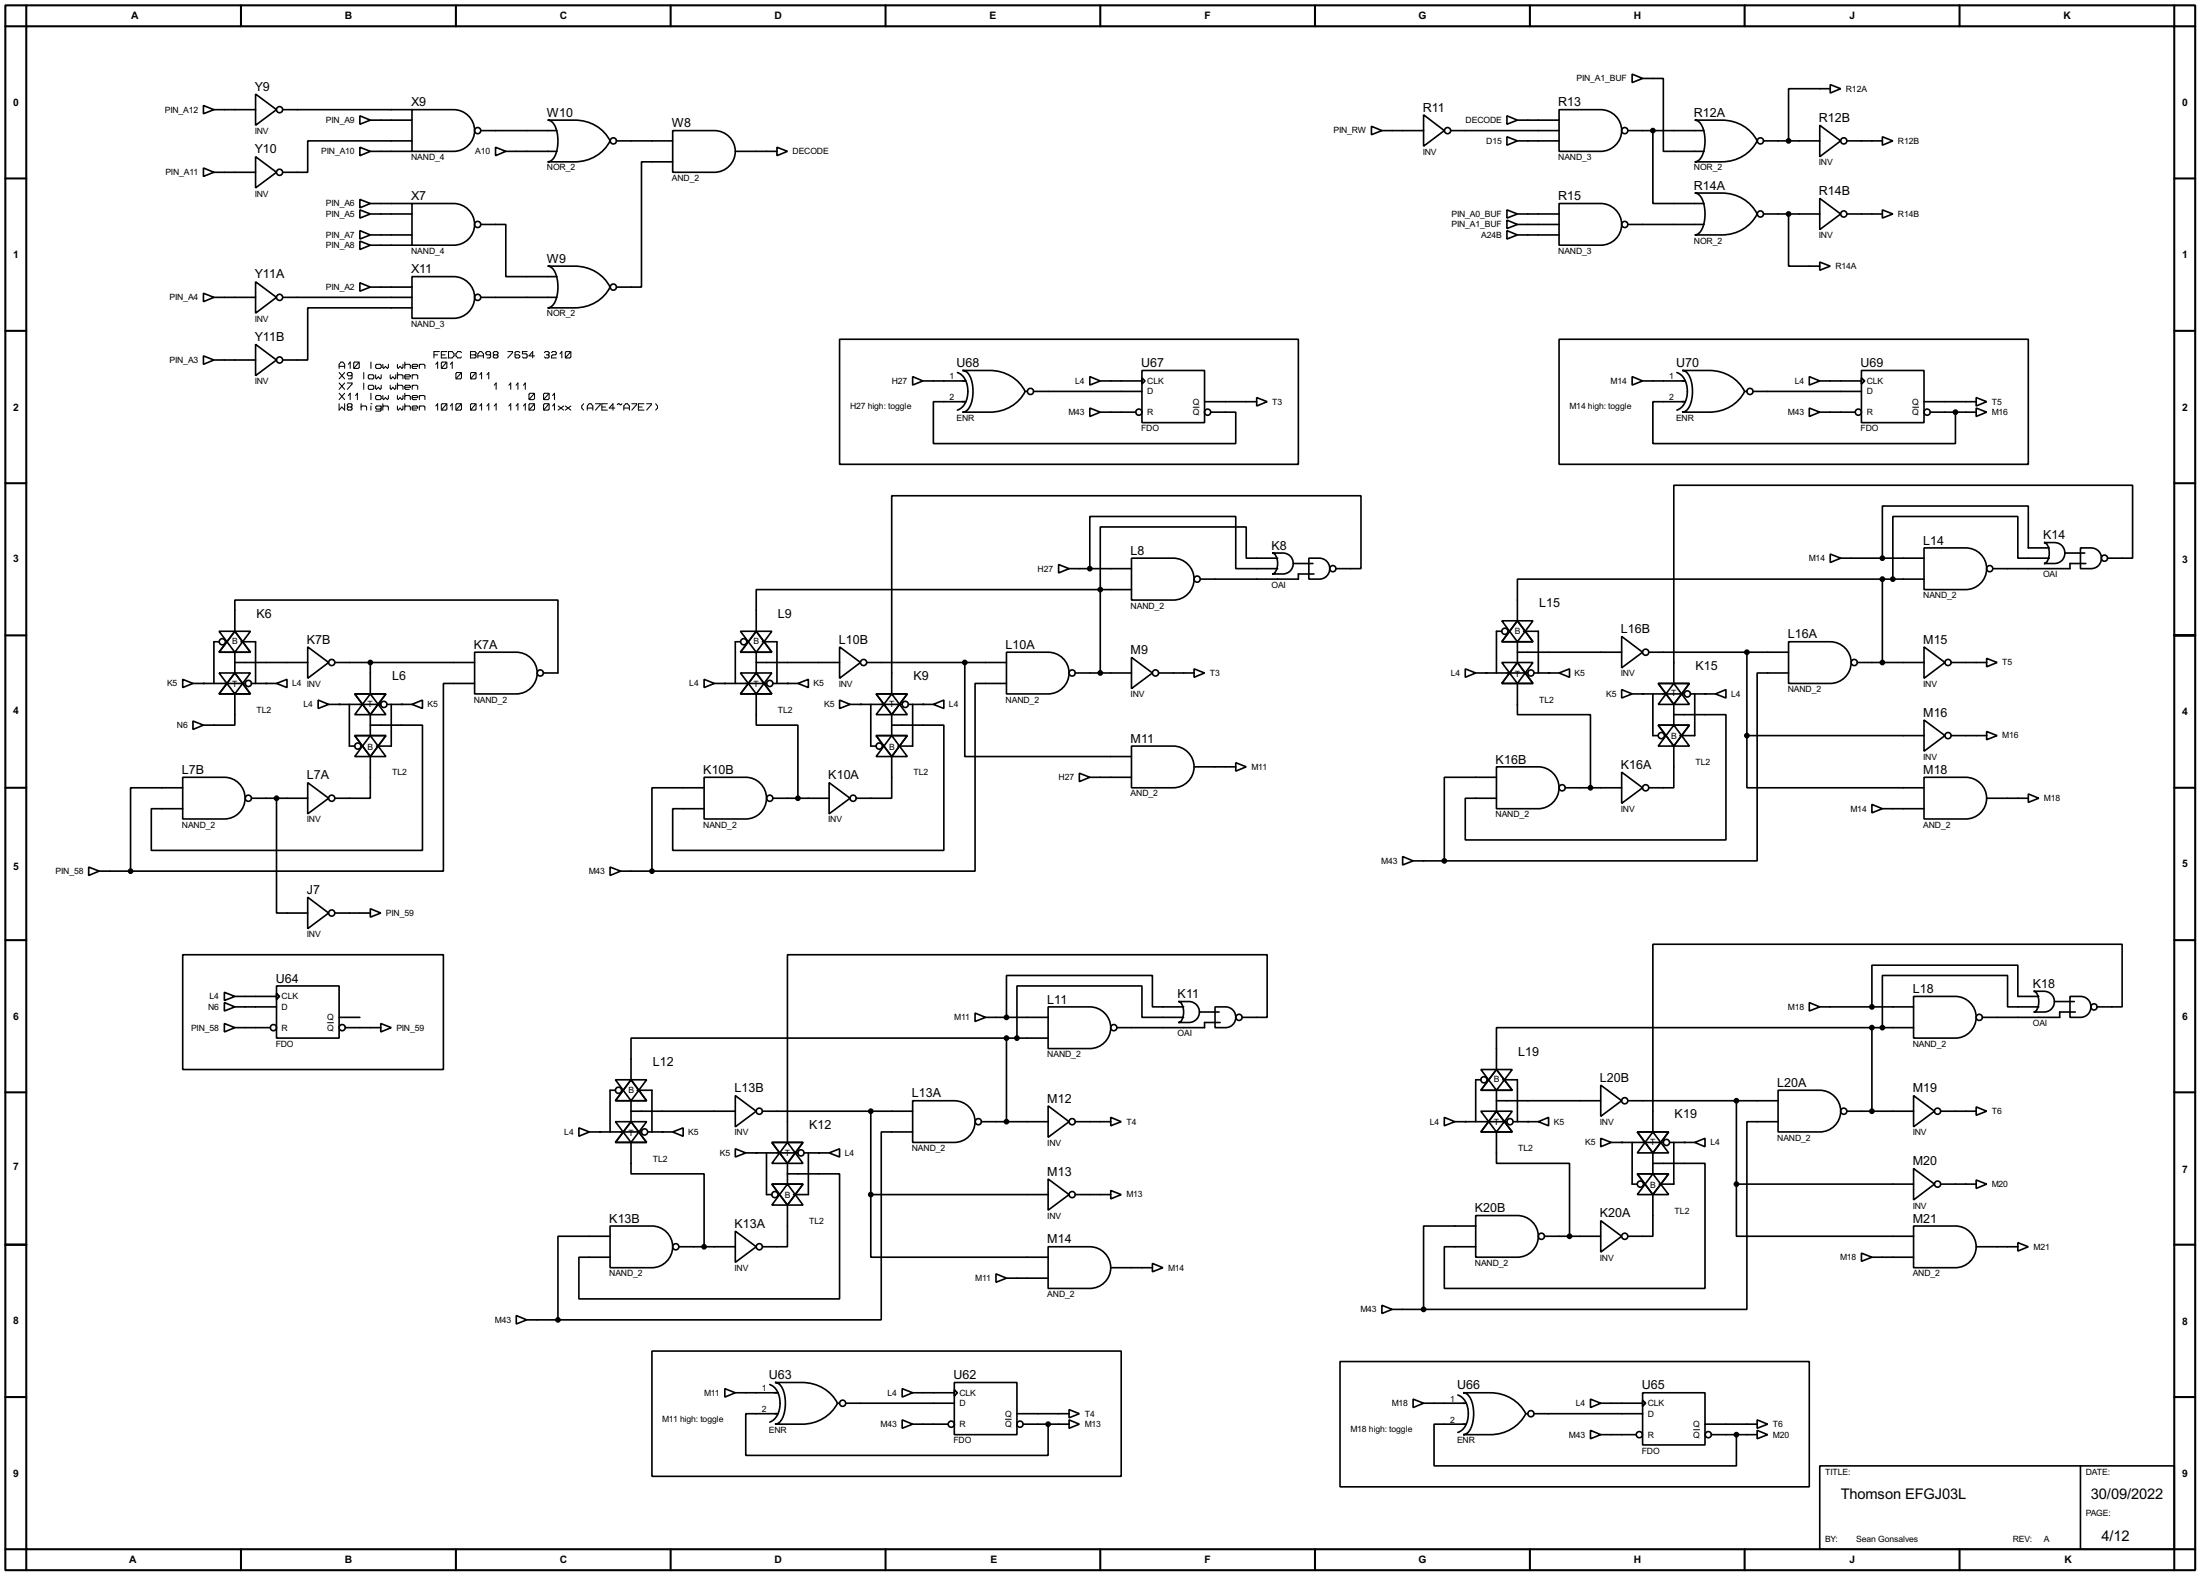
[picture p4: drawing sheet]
<svg xmlns="http://www.w3.org/2000/svg" width="536mm" height="383mm" viewBox="0 0 536 383" stroke-linecap="round" stroke-linejoin="round" font-family="sans-serif">
<g fill="none" stroke="#000" stroke-width=".5">
<path d="M1.3 1.3h533.4v381h-533.4zM6.4 6.4h523.2v370.8h-523.2zM6.4 1.3v5.1h-5.1M58.7 1.3v5.1M111.1 1.3v5.1M163.4 1.3v5.1M215.7 1.3v5.1M268 1.3v5.1M320.3 1.3v5.1M372.7 1.3v5.1M425 1.3v5.1M477.3 1.3v5.1"/>
<path d="M529.6 1.3v5.1h5.1M1.3 43.5h5.1M529.6 43.5h5.1M1.3 80.6h5.1M529.6 80.6h5.1M1.3 117.7h5.1M529.6 117.7h5.1M1.3 154.7h5.1M529.6 154.7h5.1M1.3 191.8h5.1M529.6 191.8h5.1M1.3 228.9h5.1"/>
<path d="M529.6 228.9h5.1M1.3 266h5.1M529.6 266h5.1M1.3 303.1h5.1M529.6 303.1h5.1M1.3 340.2h5.1M529.6 340.2h5.1M1.3 377.2h5.1v5.1M58.7 377.2v5.1M111.1 377.2v5.1M163.4 377.2v5.1M215.7 377.2v5.1"/>
<path d="M268 377.2v5.1M320.3 377.2v5.1M372.7 377.2v5.1M425 377.2v5.1M477.3 377.2v5.1M534.7 377.2h-5.1v5.1"/>
</g>
<g fill="none" stroke="#000" stroke-width=".4">
<path d="M397.6 18.1l2.5 1-2.5 1zM400.1 19.1h5.1v17.8h9.9M49.6 25.7l2.5 1-2.5 1zM52.1 26.7h10.2M62.3 22.9l5.1 3.8-5.1 3.8zM62.3 38.2l5.1 3.8-5.1 3.8zM68.9 26.7h31.5M87.7 28.2l2.5 1.1-2.5 1zM87.7 35.9l2.5 1-2.5 1zM90.2 29.3h10.2M90.2 36.9h10.2M100.4 26.7h10.1a5.1 5.1 0 0 1 5.1 5.1 5.1 5.1 0 0 1-5.1 5.1h-10.1z"/>
<path d="M100.4 34.3h-25.4v7.7h-6.1M117.1 31.8h18.6M120.7 35.9l2.5 1-2.5 1zM123.2 36.9h12.5M133.4 29.3h6.6a9.4 9.4 0 0 1 8.6 5 9.5 9.5 0 0 1-8.6 5.1h-6.6a3.2 3.2 0 0 0 2.3-3.1 7.8 7.8 0 0 0-1.3-6.6zM150.2 34.3h13.7M163.9 31.8h10.1a5.1 5.1 0 0 1 5.1 5.1 5.1 5.1 0 0 1-5.1 5.1h-10.1zM163.9 39.4h-7.6v30.5h-6.1M179.1 36.9h10.2M189.3 35.9l2.5 1-2.5 1zM334.1 30.8l2.5 1-2.5 1zM336.6 31.8h10.2"/>
<path d="M346.8 28l5 3.8-5 3.8zM353.4 31.8h26.4M367.1 28.2l2.5 1.1-2.5 1zM367.1 33.3l2.5 1-2.5 1.1zM369.6 29.3h10.2M369.6 34.3h10.2M379.8 26.7h10.1a5.1 5.1 0 0 1 5.1 5.1 5.1 5.1 0 0 1-5.1 5.1h-10.1zM396.5 31.8h18.6M402.6 31.8v17.8h12.5M412.8 29.3h6.6a9.4 9.4 0 0 1 8.6 5 9.5 9.5 0 0 1-8.6 5.1h-6.6a3.2 3.2 0 0 0 2.3-3.1 7.8 7.8 0 0 0-1.3-6.6zM429.6 34.3h13.7M443.3 30.5l5.1 3.8-5.1 3.9z"/>
<path d="M445.8 20.6l2.6 1-2.6 1.1zM445.8 21.6h-10.1v12.7M449.9 34.3h8.6M458.5 33.3l2.6 1-2.6 1.1zM49.6 40.9l2.5 1.1-2.5 1zM52.1 42h10.2M87.7 48.6l2.5 1-2.5 1zM87.7 56.2l2.5 1-2.5 1zM87.7 58.7l2.5 1-2.5 1.1zM87.7 51.1l2.5 1-2.5 1zM90.2 49.6h10.2M90.2 57.2h10.2"/>
<path d="M90.2 59.7h10.2M90.2 52.1h10.2M100.4 49.6h10.1a5.1 5.1 0 0 1 5.1 5 5.1 5.1 0 0 1-5.1 5.1h-10.1zM117.1 54.7h6.1v12.7h12.5M367.1 51.1l2.5 1-2.5 1zM367.1 53.6l2.5 1.1-2.5 1zM367.1 56.2l2.5 1-2.5 1zM369.6 57.2h10.2M369.6 52.1h10.2M369.6 54.7h10.2M379.8 49.6h10.1a5.1 5.1 0 0 1 5.1 5 5.1 5.1 0 0 1-5.1 5.1h-10.1zM396.5 54.7h18.6"/>
<path d="M412.8 47h6.6a9.5 9.5 0 0 1 8.6 5.1 9.5 9.5 0 0 1-8.6 5.1h-6.6a3.2 3.2 0 0 0 2.3-3.1 7.9 7.9 0 0 0-1.3-6.7zM429.6 52.1h13.7M435.7 52.1v12.7h7.6M443.3 48.3l5.1 3.8-5.1 3.8zM449.9 52.1h8.6M458.5 51.1l2.6 1-2.6 1zM49.6 71.4l2.5 1-2.5 1.1zM52.1 72.4h10.2M62.3 68.6l5.1 3.8-5.1 3.9zM68.9 72.4h31.5M87.7 68.9l2.5 1-2.5 1zM90.2 69.9h10.2"/>
<path d="M100.4 67.4h10.1a5.1 5.1 0 0 1 5.1 5 5.1 5.1 0 0 1-5.1 5.1h-10.1zM100.4 75h-25.4v12.7h-6.1M117.1 72.4h18.6M133.4 64.8h6.6a9.5 9.5 0 0 1 8.6 5.1 9.4 9.4 0 0 1-8.6 5.1h-6.6a3.2 3.2 0 0 0 2.3-3.2 7.9 7.9 0 0 0-1.3-6.6zM443.3 63.8l2.5 1-2.5 1zM49.6 86.7l2.5 1-2.5 1zM52.1 87.7h10.2M62.3 83.9l5.1 3.8-5.1 3.8zM204.5 82.6h111.8v30.5h-111.8zM222.3 91.7l2.5 1.1-2.5 1zM224.8 92.8h10.5M233.2 90.7a5.1 5.1 0 0 1 2.4 6.2 3.9 3.9 0 0 1-2.4 3"/>
<path d="M234.5 90.2h6.6a9.5 9.5 0 0 1 8.6 5.1 9.4 9.4 0 0 1-8.6 5.1h-6.6a3.2 3.2 0 0 0 2.3-3.2 7.8 7.8 0 0 0-1.3-6.6zM235.3 97.8h-7.9v10.2h73.6v-7.6h-6.1M249.7 95.3h.5M251.8 95.3h26.4M265.5 91.7l2.5 1.1-2.5 1zM265.5 99.4l2.5 1-2.5 1zM268 92.8h10.2M278.2 90.2h15.2v12.7h-15.2zM278.2 92l.7 .8-.7 .7zM293.4 97.8h12.7M306.1 96.8l2.6 1-2.6 1.1zM379.8 82.6h114.3v30.5h-114.3z"/>
<path d="M397.6 91.7l2.5 1.1-2.5 1zM400.1 92.8h10.4M408.5 90.7a5.1 5.1 0 0 1 2.3 6.2 3.9 3.9 0 0 1-2.3 3M409.8 90.2h6.6a9.5 9.5 0 0 1 8.6 5.1 9.4 9.4 0 0 1-8.6 5.1h-6.6a3.2 3.2 0 0 0 2.3-3.2 7.9 7.9 0 0 0-1.3-6.6zM410.5 97.8h-7.9v10.2h73.7v-7.6M425 95.3h.5M427 95.3h26.4M440.7 91.7l2.6 1.1-2.6 1zM440.7 99.4l2.6 1-2.6 1zM443.3 92.8h10.1M453.4 90.2h15.3v12.7h-15.3zM453.4 92l.8 .8-.8 .7z"/>
<path d="M468.7 97.8h12.7M481.4 96.8l2.5 1-2.5 1.1zM481.4 99.4l2.5 1-2.5 1zM268 100.4h8.7M443.3 100.4h8.6M470.2 100.4h11.2M257.9 137.5l2.5 1-2.5 1zM260.4 138.5h15.2M265.5 138.5v-12.7h35.5v12.7h10.2M275.6 135.9h10.2a5.1 5.1 0 0 1 5.1 5.1 5.1 5.1 0 0 1-5.1 5.1h-10.2zM309.9 134.7a5.1 5.1 0 0 1 4.2 .5 2.57 2.57 0 0 1 .8 2.8 2.57 2.57 0 0 1-2.4 1.8h-2.6a2.3 2.3 0 0 0 1.3-2.6 2.26 2.26 0 0 0-1.3-2.5zM311.2 135.9h-7.6v-7.6h-35.6v15.3"/>
<path d="M315 137.2h4.8M318.8 135.9a5 5 0 0 1 4.1 .6 2.55 2.55 0 0 1 .9 2.8 2.55 2.55 0 0 1-2.4 1.7h-2.6zM320.1 139.8h-3.8v1.2h-23.9M325.4 138.5h6.1v-17.8h-114.3v48.3M445.8 134.9l2.6 1-2.6 1.1zM448.4 135.9h20.3M468.7 133.4h10.1a5.1 5.1 0 0 1 5.1 5.1 5.1 5.1 0 0 1-5.1 5.1h-10.1zM497.9 132.1a5.1 5.1 0 0 1 4.1 .5 2.56 2.56 0 0 1 .8 2.9 2.56 2.56 0 0 1-2.4 1.7h-2.5a2.21 2.21 0 0 0 1.3-2.5 2.21 2.21 0 0 0-1.3-2.6zM499.2 135.9h-7.7v-10.1h-30.4v15.2M499.2 133.4h-5.1v-10.2h-35.6v12.7M503 134.7h4.8M506.8 133.4a5.2 5.2 0 0 1 4.1 .5 2.54 2.54 0 0 1 .8 2.9 2.54 2.54 0 0 1-2.4 1.7h-2.5z"/>
<path d="M508.1 137.2h-3.9v1.3h-18.8M513.4 135.9h6.1v-17.7h-111.8v48.2M53.4 153.7h7.6l-3.8 5.1zM53.4 156.3h-1.3v10.1M57.2 153.7l3.8 5.1h-7.6zM57.2 153.7v-7.6h78.7v17.8h-3.5M57.2 158.8v5.1M58.7 156.3h3.6v10.1M75 157.5l5.1 3.8-5.1 3.9zM115.6 158.8h10.2a5.1 5.1 0 0 1 5.1 5.1 5.1 5.1 0 0 1-5.1 5.1h-10.2zM180.4 153.7h7.6l-3.8 5.1zM180.4 156.3h-1.3v10.1"/>
<path d="M184.2 153.7l3.8 5.1h-7.6zM184.2 158.8v5.1M185.7 156.3h3.6v10.1M204.5 157.5l5.1 3.8-5.1 3.9zM245.2 158.8h10.1a5.1 5.1 0 0 1 5.1 5.1 5.1 5.1 0 0 1-5.1 5.1h-10.1zM268 143.6h-83.8v10.1M268 143.6v20.3M268 143.6h7.6M365.8 151.2h7.6l-3.8 5.1zM365.8 153.7h-1.3v10.2M369.6 151.2l3.8 5.1h-7.6zM369.6 158.8h25.4"/>
<path d="M369.6 156.3v5M371.1 153.7h3.6v10.2M395 155l5.1 3.8-5.1 3.8zM401.6 158.8h34.1M425.5 158.8v20.3M435.7 156.3h10.1a5.1 5.1 0 0 1 5.1 5 5.1 5.1 0 0 1-5.1 5.1h-10.1zM458.5 141h-88.9v10.2M458.5 141h10.2M458.5 141v20.3M468.7 157.5l5.1 3.8-5.1 3.9zM44.5 165.4l2.5 1-2.5 1zM47 175.6l2.6 1-2.6 1z"/>
<path d="M47 166.4h12.7M53.4 163.9h7.6l-3.8 5.1zM57.2 163.9l3.8 5.1h-7.6zM57.2 169v7.6h-7.6M57.2 161.3h17.8M61.3 166.4h6.1M67.4 166.4l2.5-1v2zM77.5 170.5l2.6 1-2.6 1zM80.1 171.5h12.7M81.6 161.3h34M85.1 171.5v10.2h1.3M86.4 169h7.6l-3.8 5z"/>
<path d="M86.4 179.1h7.6l-3.8 5.1zM90.2 169l3.8 5h-7.6zM90.2 179.1l3.8 5.1h-7.6zM90.2 176.6h12.7v30.5h-66v-10.2h7.6M90.2 161.3v7.7M90.2 174v5.1M94.3 171.5h6.1M95.3 171.5v10.2h-3.6M100.4 171.5l2.5-1v2zM115.6 166.4h-7.6v45.7h-76.2M171.5 165.4l2.5 1-2.5 1zM174 166.4h12.7"/>
<path d="M180.4 163.9h7.6l-3.8 5.1zM184.2 163.9l3.8 5.1h-7.6zM184.2 169v7.6h10.2v17.8M184.2 161.3h20.3M188.3 166.4h6.1M194.4 166.4l2.5-1v2zM204.5 170.5l2.6 1-2.6 1zM207.1 171.5h12.7M211.1 161.3h34.1M212.1 171.5v10.2h1.3M213.4 169h7.6l-3.8 5zM213.4 179.1h7.6l-3.8 5.1z"/>
<path d="M217.2 169l3.8 5h-7.6zM217.2 179.1l3.8 5.1h-7.6zM217.2 176.6h12.7v30.5h-66v-10.2h7.6M217.2 174v5.1M221.3 171.5h6.1M222.3 171.5v10.2h-3.6M227.4 171.5l2.5-1v2zM235 161.3v22.9h40.6M245.2 166.4h-7.7v45.7h-78.7M261.9 163.9h13.7M275.6 160.1l5.1 3.8-5.1 3.8zM282.2 163.9h8.7"/>
<path d="M290.9 162.9l2.5 1-2.5 1zM356.9 162.9l2.6 1-2.6 1zM359.5 163.9h12.7M365.8 161.3h7.6l-3.8 5.1zM369.6 161.3l3.8 5.1h-7.6zM369.6 166.4v7.6h17.8v17.8M373.7 163.9h6.1M379.8 163.9l2.5-1v2zM395 167.9l2.6 1.1-2.6 1zM397.6 169h12.7M402.6 169v10.1h1.3M403.9 166.4h7.6l-3.8 5.1z"/>
<path d="M403.9 176.6h7.6l-3.8 5.1zM407.7 166.4l3.8 5.1h-7.6zM407.7 176.6l3.8 5.1h-7.6zM407.7 174h12.7v30.5h-63.5v-10.1h7.6M407.7 171.5v5.1M411.8 169h6.1M412.8 169v10.1h-3.6M417.9 169l2.5-1.1v2.1zM425.5 179.1v12.7h43.2M425.5 179.1h43.2M435.7 163.9h-7.7v45.7h-76.2M452.4 161.3h16.3"/>
<path d="M468.7 175.3l5.1 3.8-5.1 3.8zM475.3 161.3h8.6M475.3 179.1h8.6M483.9 160.3l2.6 1-2.6 1.1zM483.9 178.1l2.6 1-2.6 1zM44.5 189.3h10.2a5.1 5.1 0 0 1 5 5 5.1 5.1 0 0 1-5 5.1h-10.2zM44.5 191.8h-12.7v20.3M61.3 194.4h13.7M67.4 194.4v27.9h7.6M75 190.6l5.1 3.8-5.1 3.8zM90.2 184.2v10.2h-8.6M171.5 189.3h10.2a5.1 5.1 0 0 1 5 5 5.1 5.1 0 0 1-5 5.1h-10.2z"/>
<path d="M171.5 191.8h-12.7v20.3M188.3 194.4h13.7M202 190.6l5.1 3.8-5.1 3.8zM217.2 184.2v10.2h-8.6M262.9 188.3l2.6 1-2.6 1zM265.5 189.3h10.1M275.6 181.7h10.2a5.1 5.1 0 0 1 5.1 5 5.1 5.1 0 0 1-5.1 5.1h-10.2zM290.9 186.7h10.1M301 185.7l2.6 1-2.6 1.1zM364.5 186.7h10.2a5.1 5.1 0 0 1 5.1 5.1 5.1 5.1 0 0 1-5.1 5.1h-10.2zM364.5 189.3h-12.7v20.3M381.3 191.8h13.7"/>
<path d="M395 188l5.1 3.8-5.1 3.8zM407.7 181.7v10.1h-6.1M456 195.9l2.5 1-2.5 1zM458.5 196.9h10.2M468.7 189.3h10.1a5.1 5.1 0 0 1 5.1 5 5.1 5.1 0 0 1-5.1 5.1h-10.1zM483.9 194.4h10.2M494.1 193.3l2.5 1.1-2.5 1zM21.6 211.1l2.6 1-2.6 1.1zM24.2 212.1h7.6M75 218.5l5.1 3.8-5.1 3.8zM148.6 211.1l2.6 1-2.6 1.1zM151.2 212.1h7.6"/>
<path d="M341.7 208.6l2.5 1-2.5 1zM344.2 209.6h7.6M44.5 232.5h63.5v27.9h-63.5zM81.6 222.3h8.6M90.2 221.3l2.6 1-2.6 1zM54.7 241.6l2.5 1-2.5 1zM54.7 249.2l2.5 1-2.5 1.1zM54.7 244.1l2.5 1.1-2.5 1zM57.2 250.2h8.6M57.2 245.2h10.2M57.2 242.6h10.2M67.4 240.1h15.2v12.7h-15.2z"/>
<path d="M67.4 241.9l.7 .7-.7 .8zM82.6 247.7h5.1M84.1 250.2h8.7M92.8 249.2l2.5 1-2.5 1.1zM237.5 246.7l2.6 1-2.6 1zM240.1 247.7h15.2M245.2 252.8h-91.5v10.1M245.2 252.8v20.3M245.2 252.8h10.1M255.3 245.2h10.2a5.1 5.1 0 0 1 5.1 5 5.1 5.1 0 0 1-5.1 5.1h-10.2zM287.1 243.9a5 5 0 0 1 4.1 .5 2.55 2.55 0 0 1 .8 2.8 2.55 2.55 0 0 1-2.4 1.8h-2.5a2.24 2.24 0 0 0 1.2-2.6 2.29 2.29 0 0 0-1.2-2.5zM288.3 247.7h-10.1v-7.6h-30.5v12.7"/>
<path d="M288.3 245.2h-7.6v-7.7h-35.5v10.2M292.2 246.4h4.8M296 245.2a5 5 0 0 1 4.1 .5 2.53 2.53 0 0 1 .8 2.8 2.53 2.53 0 0 1-2.4 1.7h-2.5zM297.2 249h-3.8v1.2h-21.3M302.6 247.7h6.1v-15.2h-116.9v45.7M440.7 244.1l2.6 1.1-2.6 1zM443.3 245.2h22.8M456 250.2h-91.5v10.2M456 250.2h10.1M456 250.2v20.4M466.1 242.6h10.2a5.1 5.1 0 0 1 5.1 5.1 5.1 5.1 0 0 1-5.1 5.1h-10.2zM495.4 241.4a5.1 5.1 0 0 1 4.1 .5 2.54 2.54 0 0 1 .8 2.8 2.54 2.54 0 0 1-2.4 1.7h-2.5a2.24 2.24 0 0 0 1.2-2.5 2.21 2.21 0 0 0-1.2-2.5z"/>
<path d="M496.6 245.2h-7.6v-7.7h-30.5v12.7M496.6 242.6h-5.1v-7.6h-35.5v10.2M500.4 243.9h4.9M504.2 242.6a5.1 5.1 0 0 1 4.2 .5 2.57 2.57 0 0 1 .8 2.9 2.57 2.57 0 0 1-2.4 1.7h-2.6zM505.5 246.4h-3.8v1.3h-18.8M510.8 245.2h6.1v-15.3h-114.3v45.7M141 274.6l2.6 1-2.6 1.1zM143.6 275.6h12.7M149.9 273.1h7.6l-3.8 5.1zM149.9 262.9h7.6l-3.8 5.1zM149.9 265.5h-1.3v10.1M153.7 273.1l3.8 5.1h-7.6z"/>
<path d="M153.7 262.9l3.8 5.1h-7.6zM153.7 278.2v7.6h17.8v17.8M153.7 270.6h25.4M153.7 268v5.1M155.2 265.5h3.6v10.1M157.8 275.6h6.1M163.9 275.6l2.5-1v2.1zM179.1 266.8l5.1 3.8-5.1 3.8zM179.1 279.7l2.6 1-2.6 1zM185.7 270.6h36.6M188 278.2h7.6l-3.8 5.1zM191.8 278.2l3.8 5.1h-7.6z"/>
<path d="M212.1 270.6v20.3M222.3 268h10.2a5.1 5.1 0 0 1 5 5.1 5.1 5.1 0 0 1-5 5.1h-10.2zM222.3 275.6h-7.6v45.8h-78.8M239.1 273.1h16.2M255.3 269.3l5.1 3.8-5.1 3.8zM261.9 273.1h8.7M270.6 272.1l2.5 1-2.5 1zM351.8 272.1l2.6 1-2.6 1zM354.4 273.1h12.7M360.7 270.6h7.7l-3.9 5zM360.7 260.4h7.7l-3.9 5.1zM360.7 262.9h-1.2v10.2"/>
<path d="M364.5 270.6l3.9 5h-7.7zM364.5 260.4l3.9 5.1h-7.7zM364.5 275.6v7.7h17.8v17.7M364.5 268h25.4M364.5 265.5v5.1M366.1 262.9h3.5v10.2M368.6 273.1h6.1M374.7 273.1l2.5-1v2zM389.9 264.2l5.1 3.8-5.1 3.8zM389.9 277.2l2.6 1-2.6 1zM392.5 278.2h12.7M396.5 268h36.6"/>
<path d="M397.6 278.2v10.1h1.2M398.8 275.6h7.7l-3.9 5.1zM402.6 275.6l3.9 5.1h-7.7zM406.7 278.2h6.1M407.7 278.2v10.1h-3.5M412.8 278.2l2.5-1v2zM423 268v20.3M433.1 265.5h10.2a5.1 5.1 0 0 1 5.1 5 5.1 5.1 0 0 1-5.1 5.1h-10.2zM433.1 273.1h-7.6v45.7h-78.7M449.9 270.6h16.2M466.1 266.8l5.1 3.8-5.1 3.8zM472.7 270.6h8.7"/>
<path d="M481.4 269.5l2.5 1.1-2.5 1zM148.6 298.5h10.2a5.1 5.1 0 0 1 5.1 5.1 5.1 5.1 0 0 1-5.1 5.1h-10.2zM179.1 299.8l5.1 3.8-5.1 3.8zM181.7 280.7h12.7M186.7 280.7v10.2h1.3M188 288.3h7.6l-3.8 5.1zM191.8 288.3l3.8 5.1h-7.6zM191.8 285.8h12.7v30.5h-63.5v-10.2h7.6M191.8 293.4v10.2h-6.1M191.8 283.3v5M195.9 280.7h6.1M196.9 280.7v10.2h-3.6"/>
<path d="M202 280.7l2.5-1v2zM212.1 290.9v15.2h43.2M212.1 290.9h43.2M255.3 287.1l5.1 3.8-5.1 3.8zM261.9 290.9h8.7M270.6 289.9l2.5 1-2.5 1zM359.5 296h10.1a5.1 5.1 0 0 1 5.1 5 5.1 5.1 0 0 1-5.1 5.1h-10.1zM359.5 298.5h-12.7v20.3M389.9 297.2l5.1 3.8-5.1 3.9zM398.8 285.8h7.7l-3.9 5.1zM402.6 285.8l3.9 5.1h-7.7zM402.6 283.3h12.7v30.4h-63.5v-10.1h7.7"/>
<path d="M402.6 290.9v10.1h-6.1M402.6 280.7v5.1M423 288.3v12.7h43.1M423 288.3h43.1M466.1 298.5h10.2a5.1 5.1 0 0 1 5.1 5.1 5.1 5.1 0 0 1-5.1 5.1h-10.2zM466.1 284.5l5.1 3.8-5.1 3.9zM472.7 288.3h8.7M481.4 287.3l2.5 1-2.5 1.1zM148.6 301h-12.7v20.4M165.4 303.6h13.7M242.6 310.2l2.6 1-2.6 1zM245.2 311.2h10.1"/>
<path d="M255.3 303.6h10.2a5.1 5.1 0 0 1 5.1 5 5.1 5.1 0 0 1-5.1 5.1h-10.2zM270.6 308.7h10.1M280.7 307.6l2.6 1.1-2.6 1zM336.6 317.8l2.5 1-2.5 1zM339.1 318.8h7.7M376.2 301h13.7M453.4 305.1l2.6 1-2.6 1zM456 306.1h10.1M481.4 303.6h10.1M491.5 302.6l2.6 1-2.6 1zM125.8 320.3l2.5 1.1-2.5 1zM128.3 321.4h7.6"/>
<path d="M158.8 329h114.3v30.5h-114.3zM176.6 338.1l2.5 1-2.5 1.1zM179.1 339.1h10.4M187.5 337.1a5.1 5.1 0 0 1 2.3 6.2 4 4 0 0 1-2.3 3M188.8 336.6h6.6a9.6 9.6 0 0 1 8.6 5.1 9.6 9.6 0 0 1-8.6 5.1h-6.6a3.2 3.2 0 0 0 2.3-3.2 7.7 7.7 0 0 0-1.3-6.6zM219.8 338.1l2.5 1-2.5 1.1zM222.3 339.1h10.2M232.5 336.6h15.2v12.7h-15.2zM232.5 338.4l.7 .7-.7 .8zM326.4 331.5h114.3v30.5h-114.3zM355.1 339.7a5.1 5.1 0 0 1 2.4 6.1 3.8 3.8 0 0 1-2.4 3M356.4 339.1h6.6a9.6 9.6 0 0 1 8.7 5.1 9.6 9.6 0 0 1-8.7 5.1h-6.6a3.2 3.2 0 0 0 2.4-3.1 7.7 7.7 0 0 0-1.4-6.7z"/>
<path d="M400.1 339.1h15.2v12.7h-15.2zM189.5 344.2h-7.8v10.2h73.6v-7.6M204 341.7h.5M206 341.7h26.5M219.8 345.7l2.5 1.1-2.5 1zM222.3 346.8h8.6M247.7 344.2h12.7M249.2 346.8h11.2M260.4 343.2l2.5 1-2.5 1zM260.4 345.7l2.5 1.1-2.5 1zM344.2 340.7l2.6 1-2.6 1zM346.8 341.7h10.4"/>
<path d="M357.2 346.8h-7.9v10.1h73.7v-7.6M371.7 344.2h.5M373.7 344.2h26.4M387.4 340.7l2.5 1-2.5 1zM387.4 348.3l2.5 1-2.5 1zM389.9 341.7h10.2M389.9 349.3h8.7M400.1 340.9l.8 .8-.8 .7zM415.3 346.8h12.7M416.9 349.3h11.1M428 345.7l2.6 1.1-2.6 1zM428 348.3l2.6 1-2.6 1z"/>
<path d="M443.3 356.9h86.3v20.3h-86.3zM506.8 356.9v20.3"/>
<circle cx="68.1" cy="26.7" r=".75"/>
<circle cx="116.3" cy="31.8" r=".75"/>
<circle cx="149.4" cy="34.3" r=".75"/>
<circle cx="352.6" cy="31.8" r=".75"/>
<circle cx="395.7" cy="31.8" r=".75"/>
<circle cx="428.8" cy="34.3" r=".75"/>
<circle cx="449.1" cy="34.3" r=".75"/>
<circle cx="68.1" cy="42" r=".75"/>
<circle cx="116.3" cy="54.7" r=".75"/>
<circle cx="395.7" cy="54.7" r=".75"/>
<circle cx="428.8" cy="52.1" r=".75"/>
<circle cx="449.1" cy="52.1" r=".75"/>
<circle cx="68.1" cy="72.4" r=".75"/>
<circle cx="116.3" cy="72.4" r=".75"/>
<circle cx="149.4" cy="69.9" r=".75"/>
<circle cx="68.1" cy="87.7" r=".75"/>
<circle cx="251" cy="95.3" r=".75"/>
<circle cx="426.2" cy="95.3" r=".75"/>
<circle cx="277.4" cy="100.4" r=".75"/>
<circle cx="294.1" cy="100.4" r=".75"/>
<circle cx="452.6" cy="100.4" r=".75"/>
<circle cx="469.4" cy="100.4" r=".75"/>
<circle cx="324.6" cy="138.5" r=".75"/>
<circle cx="484.6" cy="138.5" r=".75"/>
<circle cx="512.6" cy="135.9" r=".75"/>
<circle cx="54.1" cy="156.3" r=".75"/>
<circle cx="181.1" cy="156.3" r=".75"/>
<circle cx="291.6" cy="141" r=".75"/>
<circle cx="366.5" cy="153.7" r=".75"/>
<circle cx="400.8" cy="158.8" r=".75"/>
<circle cx="60.5" cy="166.4" r=".75"/>
<circle cx="80.8" cy="161.3" r=".75"/>
<circle cx="93.5" cy="171.5" r=".75"/>
<circle cx="131.6" cy="163.9" r=".75"/>
<circle cx="187.5" cy="166.4" r=".75"/>
<circle cx="210.3" cy="161.3" r=".75"/>
<circle cx="220.5" cy="171.5" r=".75"/>
<circle cx="261.1" cy="163.9" r=".75"/>
<circle cx="281.4" cy="163.9" r=".75"/>
<circle cx="372.9" cy="163.9" r=".75"/>
<circle cx="404.6" cy="179.1" r=".75"/>
<circle cx="411" cy="169" r=".75"/>
<circle cx="451.6" cy="161.3" r=".75"/>
<circle cx="474.5" cy="161.3" r=".75"/>
<circle cx="474.5" cy="179.1" r=".75"/>
<circle cx="60.5" cy="194.4" r=".75"/>
<circle cx="80.8" cy="194.4" r=".75"/>
<circle cx="87.1" cy="181.7" r=".75"/>
<circle cx="187.5" cy="194.4" r=".75"/>
<circle cx="207.8" cy="194.4" r=".75"/>
<circle cx="214.1" cy="181.7" r=".75"/>
<circle cx="380.5" cy="191.8" r=".75"/>
<circle cx="400.8" cy="191.8" r=".75"/>
<circle cx="80.8" cy="222.3" r=".75"/>
<circle cx="66.6" cy="250.2" r=".75"/>
<circle cx="83.3" cy="250.2" r=".75"/>
<circle cx="271.3" cy="250.2" r=".75"/>
<circle cx="301.8" cy="247.7" r=".75"/>
<circle cx="482.1" cy="247.7" r=".75"/>
<circle cx="510" cy="245.2" r=".75"/>
<circle cx="150.6" cy="265.5" r=".75"/>
<circle cx="157" cy="275.6" r=".75"/>
<circle cx="184.9" cy="270.6" r=".75"/>
<circle cx="238.3" cy="273.1" r=".75"/>
<circle cx="261.1" cy="273.1" r=".75"/>
<circle cx="361.4" cy="262.9" r=".75"/>
<circle cx="367.8" cy="273.1" r=".75"/>
<circle cx="395.7" cy="268" r=".75"/>
<circle cx="405.9" cy="278.2" r=".75"/>
<circle cx="449.1" cy="270.6" r=".75"/>
<circle cx="471.9" cy="270.6" r=".75"/>
<circle cx="188.7" cy="290.9" r=".75"/>
<circle cx="195.1" cy="280.7" r=".75"/>
<circle cx="261.1" cy="290.9" r=".75"/>
<circle cx="399.5" cy="288.3" r=".75"/>
<circle cx="471.9" cy="288.3" r=".75"/>
<circle cx="164.6" cy="303.6" r=".75"/>
<circle cx="184.9" cy="303.6" r=".75"/>
<circle cx="375.4" cy="301" r=".75"/>
<circle cx="395.7" cy="301" r=".75"/>
<circle cx="205.2" cy="341.7" r=".75"/>
<circle cx="231.7" cy="346.8" r=".75"/>
<circle cx="248.4" cy="346.8" r=".75"/>
<circle cx="372.9" cy="344.2" r=".75"/>
<circle cx="399.3" cy="349.3" r=".75"/>
<circle cx="416.1" cy="349.3" r=".75"/>
</g>
<g fill="#000">
<circle cx="49.6" cy="166.4" r=".2"/>
<circle cx="64.8" cy="166.4" r=".2"/>
<circle cx="82.6" cy="171.5" r=".2"/>
<circle cx="97.8" cy="171.5" r=".2"/>
<circle cx="176.6" cy="166.4" r=".2"/>
<circle cx="191.8" cy="166.4" r=".2"/>
<circle cx="209.6" cy="171.5" r=".2"/>
<circle cx="224.8" cy="171.5" r=".2"/>
<circle cx="362" cy="163.9" r=".2"/>
<circle cx="377.2" cy="163.9" r=".2"/>
<circle cx="400.1" cy="169" r=".2"/>
<circle cx="415.3" cy="169" r=".2"/>
<circle cx="146.1" cy="275.6" r=".2"/>
<circle cx="161.3" cy="275.6" r=".2"/>
<circle cx="356.9" cy="273.1" r=".2"/>
<circle cx="372.2" cy="273.1" r=".2"/>
<circle cx="395" cy="278.2" r=".2"/>
<circle cx="410.3" cy="278.2" r=".2"/>
<circle cx="184.2" cy="280.7" r=".2"/>
<circle cx="199.4" cy="280.7" r=".2"/>
</g>
<g fill="#000" stroke="#000" stroke-width=".4">
<circle cx="402.6" cy="31.8" r=".5"/>
<circle cx="435.6" cy="34.3" r=".5"/>
<circle cx="435.6" cy="52.1" r=".5"/>
<circle cx="476.3" cy="100.4" r=".5"/>
<circle cx="265.4" cy="138.5" r=".5"/>
<circle cx="458.5" cy="135.9" r=".5"/>
<circle cx="268" cy="143.6" r=".5"/>
<circle cx="425.5" cy="158.8" r=".5"/>
<circle cx="458.5" cy="141" r=".5"/>
<circle cx="461" cy="141" r=".5"/>
<circle cx="90.2" cy="161.3" r=".5"/>
<circle cx="235" cy="161.3" r=".5"/>
<circle cx="268" cy="163.9" r=".5"/>
<circle cx="425.5" cy="179.1" r=".5"/>
<circle cx="458.5" cy="161.3" r=".5"/>
<circle cx="67.3" cy="194.4" r=".5"/>
<circle cx="194.3" cy="194.4" r=".5"/>
<circle cx="387.4" cy="191.8" r=".5"/>
<circle cx="31.8" cy="212.1" r=".5"/>
<circle cx="158.8" cy="212.1" r=".5"/>
<circle cx="351.8" cy="209.6" r=".5"/>
<circle cx="245.1" cy="252.8" r=".5"/>
<circle cx="245.1" cy="247.7" r=".5"/>
<circle cx="247.7" cy="252.8" r=".5"/>
<circle cx="455.9" cy="250.2" r=".5"/>
<circle cx="455.9" cy="245.2" r=".5"/>
<circle cx="458.5" cy="250.2" r=".5"/>
<circle cx="212.1" cy="270.6" r=".5"/>
<circle cx="245.1" cy="273.1" r=".5"/>
<circle cx="422.9" cy="268" r=".5"/>
<circle cx="455.9" cy="270.6" r=".5"/>
<circle cx="212.1" cy="290.9" r=".5"/>
<circle cx="422.9" cy="288.3" r=".5"/>
<circle cx="171.5" cy="303.6" r=".5"/>
<circle cx="346.7" cy="318.8" r=".5"/>
<circle cx="382.3" cy="301" r=".5"/>
<circle cx="135.9" cy="321.4" r=".5"/>
<circle cx="255.3" cy="346.8" r=".5"/>
<circle cx="422.9" cy="349.3" r=".5"/>
</g>
<g fill="none" stroke="#000" stroke-width=".25">
<path d="M82.6 89.7v-1l.5-.5h.4l.5 .5v1M82.6 98.3v1.6l.7-.8 .7 .8v-1.6M82.6 89.2h1.4M82.6 90.7l1.4 1.6M82.6 93.3l1.4 1.5M82.6 95.8l1.4 1.5M84 90.7l-1.4 1.6M84 93.3l-1.4 1.5M84 95.8l-1.4 1.5M84.6 93.3h1.2v.2l-1.2 1.3M84.9 88.7l.4-.5v1.5M84.9 96.3l.4-.5v1.5"/>
<path d="M84.9 99.1l-.3-.2v-.3l.3-.3h.6l.3 .3v.3l-.3 .2M84.9 99.1l-.3 .3 .3 .5h.6l.3-.3-.3-.5M84.9 99.1h.6M85.8 91.3l-.3 .2h-.6l-.3-.2v-.3l.3-.3h.6l.3 .3v1l-.3 .3h-.6M86.4 88.2h.9l.2 .2v1.1l-.2 .2h-.9l-.2-.2v-1.1zM86.6 96.3l.5-.5v1.5M87.5 88.2l-1.3 1.5M88 99.1l.2-.2h.9l.2 .2v.8M88 98.3v1.6M88.6 90.7v1.6M88.6 93.3v1.5M89.9 91.3h.9l.3 .2v.5l-.3 .3h-.9l-.2-.3v-.5z"/>
<path d="M89.9 93.8h.9l.3 .3v.5l-.3 .2h-.9l-.2-.2v-.5zM90.4 98.3h.1M90.4 88.2v1.5M90.4 95.8v1.5M90.4 98.9v1M91.5 91.3v.7l.2 .3 .5-.5 .4 .5 .3-.3v-.7M91.5 93.8v.8l.2 .2 .5-.5 .4 .5 .3-.2v-.8M91.7 88.7h.9l.3 .3v.5l-.3 .2h-.9l-.2-.2v-.5zM91.7 96.3h.9l.3 .3v.5l-.3 .2h-.9l-.2-.2v-.5zM92.9 98.9v1l-.3 .2h-1.1M92.9 99.1l-.3-.2h-.9l-.2 .2 .2 .5h.9l.3-.2M93.3 88.7v.8l.2 .2 .4-.5 .5 .5 .2-.2v-.8"/>
<path d="M93.3 96.3v.8l.2 .2 .4-.5 .5 .5 .2-.2v-.8M93.3 98.3v1.6M93.3 99.1l.2-.2h.9l.2 .2v.8M95.1 91.3v.7l.2 .3 .4-.5 .5 .5 .2-.3v-.7M95.1 93.8v.8l.2 .2 .4-.5 .5 .5 .2-.2v-.8M96.8 88.7v.8l.2 .2 .5-.5 .4 .5 .3-.2v-.8M96.8 90.7v1.6M96.8 93.3v1.5M96.8 96.3v.8l.2 .2 .5-.5 .4 .5 .3-.2v-.8M96.8 98.9v.7l.2 .3 .5-.5 .4 .5 .3-.3v-.7M96.8 91.5l.2-.2h.9l.3 .2v.8M96.8 94.1l.2-.3h.9l.3 .3v.7"/>
<path d="M98.6 89l.2-.3h.9l.3 .3v.7M98.6 91.8h1.4l-.3-.5h-.9l-.2 .2v.5l.2 .3h.9M98.6 94.3h1.4l-.3-.5h-.9l-.2 .3v.5l.2 .2h.9M98.6 96.6l.2-.3h.9l.3 .3v.7M98.6 99.1l.2-.2h.9l.3 .2v.8M98.6 88.2v1.5M98.6 95.8v1.5M98.6 98.3v1.6M100.4 89.2h1.4l-.3-.5h-.9l-.2 .3v.5l.2 .2h.9M100.4 91.5l.2-.2h.9l.3 .2v.8M100.4 94.1l.2-.3h.9l.3 .3v.7M100.4 96.8h1.4l-.3-.5h-.9l-.2 .3v.5l.2 .2h.9"/>
<path d="M100.4 99.4h1.4l-.3-.5h-.9l-.2 .2v.5l.2 .3h.9M100.4 91.3v1M100.4 93.8v1M102.2 89l.2-.3h.9l.2 .3v.7M102.2 88.7v1M102.2 96.3v1M102.2 98.9v1M102.2 96.6l.2-.3h.9l.2 .3v.7M102.2 99.1l.2-.2h.9l.2 .2v.8M105.7 86.4h.9M106.2 88.7l.4-.5v1.5M106.2 98.9l.4-.6v1.6"/>
<path d="M107.1 85.6h-1.4v1.6M107.5 86.4h.9M107.7 88.2h.9l.3 .2v1.1l-.3 .2h-.9l-.2-.2v-1.1zM107.7 98.3h.9l.3 .3v1l-.3 .3h-.9l-.2-.3v-1zM108.9 85.6h-1.4v1.6h1.4M108.9 88.2l-1.4 1.5M108.9 98.3l-1.4 1.6M109.3 85.6h.9l.4 .6v.5l-.4 .5h-.9zM109.7 88.7l.5-.5v1.5M109.7 98.9l.5-.6v1.6M111.3 90.7h.9l.2 .3v1l-.2 .3h-.9l-.2-.3v-1zM111.3 98.3h.9l.2 .3v1l-.2 .3h-.9l-.2-.3v-1z"/>
<path d="M112.4 85.9l-.2-.3h-.7l-.4 .6v.5l.4 .5h.7l.2-.3M112.4 90.7l-1.3 1.6M112.4 98.3l-1.3 1.6M114.6 85.6h1.1l.3 .3v.3l-.3 .2 .3 .5-.3 .3h-1.1zM114.6 86.4h1.1M114.8 90.7h.9l.3 .3v1l-.3 .3h-.9l-.2-.3v-1zM114.8 98.3h.9l.3 .3v1l-.3 .3h-.9l-.2-.3v-1zM116 90.7l-1.4 1.6M116 98.3l-1.4 1.6M116.4 87.2v-1l.5-.6h.4l.5 .6v1M116.4 86.7h1.4M116.9 91.3l.4-.6v1.6"/>
<path d="M116.9 98.9l.4-.6v1.6M118.6 91.3l.5-.6v1.6M118.6 98.9l.5-.6v1.6M119.5 86.2l-.2 .2h-.7l-.2-.2v-.3l.2-.3h.7l.2 .3v1l-.2 .3h-.7M120.4 86.4l-.2-.2v-.3l.2-.3h.7l.2 .3v.3l-.2 .2M120.4 86.4h.7M120.4 86.4l-.2 .3 .2 .5h.7l.2-.3-.2-.5M120.4 93.8l.5-.5v1.5M120.4 98.9l.5-.6v1.6M123.7 85.6h1.2v.3l-1.2 1.3M124 93.8l.4-.5v1.5M124 98.9l.4-.6v1.6"/>
<path d="M125.7 93.8l.5-.5v1.5M125.7 98.9l.5-.6v1.6M126.6 85.9l-.2-.3h-.7l-.2 .3v1l.2 .3h.7l.2-.3-.2-.5h-.9M127.5 93.8l.5-.5v1.5M127.5 98.9l.5-.6v1.6M128.4 85.6h-1.1v.6h.9l.2 .2v.5l-.2 .3h-.7l-.2-.3M129.1 95.8h.9l.2 .2v1.1l-.2 .2h-.9l-.2-.2v-1.1zM129.1 98.3h.9l.2 .3v1l-.2 .3h-.9l-.2-.3v-1zM130.2 86.7h-1.3l.9-1.1v1.6M130.2 95.8l-1.3 1.5M130.2 98.3l-1.3 1.6M132.6 85.9l.3-.3h.6l.3 .3v.3l-.3 .2"/>
<path d="M132.6 95.8h.9l.3 .2v1.1l-.3 .2h-.9l-.2-.2v-1.1zM132.6 98.3h.9l.3 .3v1l-.3 .3h-.9l-.2-.3v-1zM133.1 86.4h.4M133.5 86.4l.3 .3-.3 .5h-.6l-.3-.3M133.8 95.8l-1.4 1.5M133.8 98.3l-1.4 1.6M134.4 85.9l.2-.3h.7l.2 .3v.3l-.2 .2h-.7l-.2 .3v.5h1.1M134.6 96.3l.5-.5v1.5M134.6 98.9l.5-.6v1.6M136 98.9l1.3 1M136.4 86.2l.5-.6v1.6M137.3 98.9l-1.3 1"/>
<path d="M137.7 98.9l1.4 1M137.9 85.6h.9l.3 .3v1l-.3 .3h-.9l-.2-.3v-1zM139.1 85.6l-1.4 1.6M139.1 98.9l-1.4 1M142.2 98.3l-.5 .6v.5l.5 .5M143.1 99.9v-1l.4-.6h.5l.4 .6v1M143.1 99.4h1.3M145.1 98.3h1.1v.3l-1.1 1.3M146.6 99.1h.9M148 98.3h-1.4v1.6h1.4M149.8 99.4h-1.4l.9-1.1v1.6M151.5 98.3l-.2 .3-.5-.3-.4 .3"/>
<path d="M152 99.9v-1l.4-.6h.5l.4 .6v1M152 99.4h1.3M153.9 98.3h1.2v.3l-1.2 1.3M155.5 99.1h.9M156.9 98.3h-1.4v1.6h1.4M157.5 98.3h1.2v.3l-1.2 1.3M159.7 98.3l.5 .6v.5l-.5 .5"/>
</g>
<path d="M290.6 99.2h1.6M465.8 99.2h1.6M79.7 249h1.6M244.8 345.6h1.6M412.5 348.1h1.6" fill="none" stroke="#000" stroke-width=".24"/>
<g font-size="4">
<text x="448.4" y="365.1">Thomson EFGJ03L</text>
<text x="509.3" y="365.1">30/09/2022</text>
<text x="511.9" y="375.2">4/12</text>
</g>
<g font-size="3.4">
<text x="62.1" y="22.1">Y9</text>
<text x="100.2" y="25.9">X9</text>
<text x="133.2" y="28.5">W10</text>
<text x="346.6" y="27.2">R11</text>
<text x="379.6" y="25.9">R13</text>
<text x="412.6" y="28.5">R12A</text>
<text x="443.1" y="29.7">R12B</text>
<text x="163.7" y="31">W8</text>
<text x="62.1" y="37.4">Y10</text>
<text x="412.6" y="46.2">R14A</text>
<text x="443.1" y="47.5">R14B</text>
<text x="100.2" y="48.7">X7</text>
<text x="379.6" y="48.7">R15</text>
<text x="133.2" y="64">W9</text>
<text x="62.1" y="67.8">Y11A</text>
<text x="100.2" y="66.6">X11</text>
<text x="62.1" y="83.1">Y11B</text>
<text x="233" y="89.4">U68</text>
<text x="278" y="89.4">U67</text>
<text x="408.3" y="89.4">U70</text>
<text x="453.2" y="89.4">U69</text>
<text x="497.7" y="131.3">K14</text>
<text x="275.4" y="135.1">L8</text>
<text x="309.7" y="133.9">K8</text>
<text x="468.5" y="132.6">L14</text>
<text x="374.9" y="147.8">L15</text>
<text x="62.5" y="150.3">K6</text>
<text x="189.4" y="150.3">L9</text>
<text x="394.8" y="154.2">L16B</text>
<text x="435.5" y="155.5">L16A</text>
<text x="74.8" y="156.7">K7B</text>
<text x="115.4" y="158">K7A</text>
<text x="204.3" y="156.7">L10B</text>
<text x="245" y="158">L10A</text>
<text x="275.4" y="159.3">M9</text>
<text x="468.5" y="156.7">M15</text>
<text x="95.5" y="165.6">L6</text>
<text x="222.5" y="165.6">K9</text>
<text x="413" y="163">K15</text>
<text x="468.5" y="174.5">M16</text>
<text x="275.4" y="180.9">M11</text>
<text x="364.3" y="185.9">K16B</text>
<text x="44.3" y="188.5">L7B</text>
<text x="74.8" y="189.8">L7A</text>
<text x="171.3" y="188.5">K10B</text>
<text x="201.8" y="189.8">K10A</text>
<text x="394.8" y="187.2">K16A</text>
<text x="468.5" y="188.5">M18</text>
<text x="74.8" y="217.7">J7</text>
<text x="67.2" y="239.3">U64</text>
<text x="255.1" y="244.4">L11</text>
<text x="286.9" y="243.1">K11</text>
<text x="465.9" y="241.8">L18</text>
<text x="495.2" y="240.6">K18</text>
<text x="369.8" y="257.1">L19</text>
<text x="159" y="259.6">L12</text>
<text x="389.7" y="263.4">L20B</text>
<text x="178.9" y="266">L13B</text>
<text x="222.1" y="267.2">L13A</text>
<text x="255.1" y="268.5">M12</text>
<text x="432.9" y="264.7">L20A</text>
<text x="465.9" y="266">M19</text>
<text x="197.1" y="274.8">K12</text>
<text x="407.9" y="272.3">K19</text>
<text x="255.1" y="286.3">M13</text>
<text x="465.9" y="283.7">M20</text>
<text x="148.4" y="297.7">K13B</text>
<text x="178.9" y="299">K13A</text>
<text x="359.3" y="295.2">K20B</text>
<text x="389.7" y="296.4">K20A</text>
<text x="465.9" y="297.7">M21</text>
<text x="255.1" y="302.8">M14</text>
<text x="187.3" y="335.8">U63</text>
<text x="232.3" y="335.8">U62</text>
<text x="354.9" y="338.3">U66</text>
<text x="399.9" y="338.3">U65</text>
</g>
<g font-size="2.8">
<text x="32" y="4.7">A</text>
<text x="84" y="4.7">B</text>
<text x="136.4" y="4.7">C</text>
<text x="188.7" y="4.7">D</text>
<text x="241.1" y="4.7">E</text>
<text x="293.4" y="4.7">F</text>
<text x="345.6" y="4.7">G</text>
<text x="397.9" y="4.7">H</text>
<text x="450.5" y="4.7">J</text>
<text x="502.6" y="4.7">K</text>
<text x="3.2" y="25.8">0</text>
<text x="531.5" y="25.8">0</text>
<text x="3.2" y="62.8">1</text>
<text x="531.5" y="62.8">1</text>
<text x="3.2" y="100">2</text>
<text x="531.5" y="100">2</text>
<text x="3.2" y="136.8">3</text>
<text x="531.5" y="137">3</text>
<text x="3.2" y="173.9">4</text>
<text x="531.5" y="174.1">4</text>
<text x="3.2" y="211.7">5</text>
<text x="531.5" y="211.2">5</text>
<text x="3.2" y="248.3">6</text>
<text x="531.5" y="248.3">6</text>
<text x="3.2" y="284.9">7</text>
<text x="531.5" y="285.6">7</text>
<text x="3.2" y="322.5">8</text>
<text x="531.5" y="322.7">8</text>
<text x="3.2" y="359.6">9</text>
<text x="531.5" y="359.6">9</text>
<text x="31.5" y="380.6">A</text>
<text x="84" y="380.6">B</text>
<text x="136.4" y="380.6">C</text>
<text x="188.7" y="380.6">D</text>
<text x="241.3" y="380.6">E</text>
<text x="293.4" y="380.6">F</text>
<text x="345.6" y="380.6">G</text>
<text x="397.9" y="380.6">H</text>
<text x="450.5" y="380.6">J</text>
<text x="502.9" y="380.6">K</text>
</g>
<g font-size="2.4">
<text x="384" y="19.8">PIN_A1_BUF</text>
<text x="449.6" y="22.3">R12A</text>
<text x="40.2" y="27.4">PIN_A12</text>
<text x="79.4" y="30">PIN_A9</text>
<text x="357" y="30">DECODE</text>
<text x="62.1" y="32.6">INV</text>
<text x="324.8" y="32.5">PIN_RW</text>
<text x="362" y="35">D15</text>
<text x="462.3" y="35">R12B</text>
<text x="78.3" y="37.5">PIN_A10</text>
<text x="100.2" y="38.9">NAND_4</text>
<text x="115.8" y="37.5">A10</text>
<text x="133.2" y="41.5">NOR_2</text>
<text x="193.1" y="37.5">DECODE</text>
<text x="346.6" y="37.7">INV</text>
<text x="379.6" y="38.9">NAND_3</text>
<text x="412.6" y="41.5">NOR_2</text>
<text x="443.1" y="40.2">INV</text>
<text x="40.3" y="42.7">PIN_A11</text>
<text x="62.1" y="47.9">INV</text>
<text x="163.7" y="44.1">AND_2</text>
<text x="79.4" y="50.2">PIN_A6</text>
<text x="79.4" y="52.8">PIN_A5</text>
<text x="353.6" y="52.8">PIN_A0_BUF</text>
<text x="462.3" y="52.8">R14B</text>
<text x="79.4" y="57.9">PIN_A7</text>
<text x="353.6" y="55.4">PIN_A1_BUF</text>
<text x="360.8" y="57.9">A24B</text>
<text x="412.6" y="59.3">NOR_2</text>
<text x="443.1" y="58">INV</text>
<text x="79.4" y="60.4">PIN_A8</text>
<text x="100.2" y="61.8">NAND_4</text>
<text x="379.6" y="61.8">NAND_3</text>
<text x="447.1" y="65.5">R14A</text>
<text x="79.4" y="70.6">PIN_A2</text>
<text x="41.3" y="73.1">PIN_A4</text>
<text x="133.2" y="77">NOR_2</text>
<text x="62.1" y="78.3">INV</text>
<text x="100.2" y="79.6">NAND_3</text>
<text x="41.3" y="88.4">PIN_A3</text>
<text x="62.1" y="93.6">INV</text>
<text x="217.2" y="93.5">H27</text>
<text x="231.3" y="92.4">1</text>
<text x="261.9" y="93.5">L4</text>
<text x="279.5" y="93.5">CLK</text>
<text x="279.5" y="96">D</text>
<text x="392.3" y="93.5">M14</text>
<text x="406.6" y="92.4">1</text>
<text x="437.2" y="93.5">L4</text>
<text x="454.7" y="93.5">CLK</text>
<text x="454.7" y="96">D</text>
<text x="207.1" y="99.7">H27 high: toggle</text>
<text x="231.3" y="97.4">2</text>
<text x="260.3" y="101">M43</text>
<text x="279.5" y="101">R</text>
<text x="290.6" y="98.5">Q</text>
<text x="290.6" y="101">Q</text>
<text x="309.9" y="98.5">T3</text>
<text x="382.3" y="99.7">M14 high: toggle</text>
<text x="406.6" y="97.4">2</text>
<text x="435.5" y="101">M43</text>
<text x="454.7" y="101">R</text>
<text x="465.8" y="98.5">Q</text>
<text x="465.8" y="101">Q</text>
<text x="485.2" y="98.5">T5</text>
<text x="485.2" y="101">M16</text>
<text x="233" y="102.4">ENR</text>
<text x="278" y="105">FDO</text>
<text x="408.3" y="102.4">ENR</text>
<text x="453.2" y="105">FDO</text>
<text x="440.6" y="136.6">M14</text>
<text x="252.8" y="139.2">H27</text>
<text x="309.7" y="143.1">OAI</text>
<text x="497.7" y="140.5">OAI</text>
<text x="275.4" y="148.2">NAND_2</text>
<text x="468.5" y="145.7">NAND_2</text>
<text x="369" y="154.4">B</text>
<text x="56.6" y="156.9">B</text>
<text x="183.6" y="156.9">B</text>
<text x="40.7" y="167.1">K5</text>
<text x="56.6" y="167.2">T</text>
<text x="71.2" y="167.1">L4 INV</text>
<text x="167.9" y="167.1">L4</text>
<text x="183.6" y="167.2">T</text>
<text x="198.2" y="167.1">K5</text>
<text x="204.3" y="167.2">INV</text>
<text x="294.7" y="164.6">T3</text>
<text x="353.4" y="164.6">L4</text>
<text x="369" y="164.8">T</text>
<text x="383.6" y="164.6">K5</text>
<text x="394.8" y="164.7">INV</text>
<text x="468.5" y="167.2">INV</text>
<text x="487.7" y="162">T5</text>
<text x="62.5" y="173.6">TL2</text>
<text x="74" y="172.2">L4</text>
<text x="89.6" y="172.1">T</text>
<text x="104.2" y="172.2">K5</text>
<text x="115.4" y="171.1">NAND_2</text>
<text x="189.4" y="173.6">TL2</text>
<text x="200.8" y="172.2">K5</text>
<text x="216.6" y="172.1">T</text>
<text x="231.2" y="172.2">L4</text>
<text x="245" y="171.1">NAND_2</text>
<text x="275.4" y="169.8">INV</text>
<text x="374.9" y="171.1">TL2</text>
<text x="391.3" y="169.7">K5</text>
<text x="407.1" y="169.6">T</text>
<text x="421.7" y="169.7">L4</text>
<text x="435.5" y="168.5">NAND_2</text>
<text x="43.1" y="177.3">N6</text>
<text x="407.1" y="179.9">B</text>
<text x="487.7" y="179.8">M16</text>
<text x="89.6" y="182.5">B</text>
<text x="216.6" y="182.5">B</text>
<text x="468.5" y="185">INV</text>
<text x="95.5" y="188.8">TL2</text>
<text x="222.5" y="188.8">TL2</text>
<text x="257.9" y="190">H27</text>
<text x="304.9" y="187.4">M11</text>
<text x="413" y="186.3">TL2</text>
<text x="275.4" y="193.9">AND_2</text>
<text x="394.8" y="197.7">INV</text>
<text x="450.8" y="197.6">M14</text>
<text x="497.9" y="195.1">M18</text>
<text x="44.3" y="201.5">NAND_2</text>
<text x="74.8" y="200.3">INV</text>
<text x="171.3" y="201.5">NAND_2</text>
<text x="201.8" y="200.3">INV</text>
<text x="364.3" y="199">NAND_2</text>
<text x="468.5" y="201.5">AND_2</text>
<text x="13.6" y="212.8">PIN_58</text>
<text x="143.4" y="212.8">M43</text>
<text x="336.5" y="210.3">M43</text>
<text x="94" y="223">PIN_59</text>
<text x="74.8" y="228.2">INV</text>
<text x="50.7" y="245.9">N6</text>
<text x="51.1" y="243.3">L4</text>
<text x="68.6" y="243.3">CLK</text>
<text x="68.6" y="245.9">D</text>
<text x="435.5" y="245.9">M18</text>
<text x="46.6" y="250.9">PIN_58</text>
<text x="68.6" y="250.9">R</text>
<text x="79.7" y="248.4">Q</text>
<text x="79.7" y="250.9">Q</text>
<text x="96.6" y="250.9">PIN_59</text>
<text x="232.5" y="248.4">M11</text>
<text x="495.2" y="249.8">OAI</text>
<text x="67.2" y="254.9">FDO</text>
<text x="255.1" y="257.4">NAND_2</text>
<text x="286.9" y="252.3">OAI</text>
<text x="465.9" y="254.9">NAND_2</text>
<text x="363.9" y="263.6">B</text>
<text x="153.1" y="266.1">B</text>
<text x="274.4" y="273.8">T4</text>
<text x="348.3" y="273.8">L4</text>
<text x="363.9" y="274">T</text>
<text x="378.5" y="273.8">K5</text>
<text x="389.7" y="273.9">INV</text>
<text x="485.2" y="271.3">T6</text>
<text x="137.5" y="276.3">L4</text>
<text x="153.1" y="276.5">T</text>
<text x="167.7" y="276.3">K5</text>
<text x="175.4" y="281.4">K5</text>
<text x="178.9" y="276.5">INV</text>
<text x="191.2" y="281.4">T</text>
<text x="205.8" y="281.4">L4</text>
<text x="222.1" y="280.3">NAND_2</text>
<text x="255.1" y="279">INV</text>
<text x="369.8" y="280.3">TL2</text>
<text x="386.2" y="278.9">K5</text>
<text x="402" y="278.8">T</text>
<text x="416.6" y="278.9">L4</text>
<text x="432.9" y="277.7">NAND_2</text>
<text x="465.9" y="276.5">INV</text>
<text x="159" y="282.8">TL2</text>
<text x="191.2" y="291.8">B</text>
<text x="274.4" y="291.6">M13</text>
<text x="402" y="289.2">B</text>
<text x="485.2" y="289">M20</text>
<text x="197.1" y="298.1">TL2</text>
<text x="255.1" y="296.8">INV</text>
<text x="407.9" y="295.5">TL2</text>
<text x="465.9" y="294.3">INV</text>
<text x="495.4" y="304.3">M21</text>
<text x="148.4" y="310.8">NAND_2</text>
<text x="178.9" y="309.5">INV</text>
<text x="237.6" y="311.9">M11</text>
<text x="284.5" y="309.4">M14</text>
<text x="359.3" y="308.2">NAND_2</text>
<text x="389.7" y="307">INV</text>
<text x="448.2" y="306.8">M18</text>
<text x="465.9" y="310.8">AND_2</text>
<text x="255.1" y="315.8">AND_2</text>
<text x="120.6" y="322.1">M43</text>
<text x="331.4" y="319.5">M43</text>
<text x="171.5" y="339.8">M11</text>
<text x="185.6" y="338.7">1</text>
<text x="216.2" y="339.8">L4</text>
<text x="233.7" y="339.8">CLK</text>
<text x="353.2" y="341.3">1</text>
<text x="161.3" y="346.1">M11 high: toggle</text>
<text x="185.6" y="343.8">2</text>
<text x="214.5" y="347.5">M43</text>
<text x="233.7" y="342.4">D</text>
<text x="233.7" y="347.5">R</text>
<text x="244.8" y="344.9">Q</text>
<text x="244.8" y="347.5">Q</text>
<text x="264.2" y="344.9">T4</text>
<text x="264.2" y="347.5">M13</text>
<text x="339" y="342.4">M18</text>
<text x="353.2" y="346.4">2</text>
<text x="383.8" y="342.4">L4</text>
<text x="401.4" y="342.4">CLK</text>
<text x="401.4" y="344.9">D</text>
<text x="412.5" y="347.5">Q</text>
<text x="431.9" y="347.5">T6</text>
<text x="187.3" y="348.9">ENR</text>
<text x="232.3" y="351.4">FDO</text>
<text x="329" y="348.7">M18 high: toggle</text>
<text x="354.9" y="351.4">ENR</text>
<text x="382.2" y="350">M43</text>
<text x="399.9" y="353.9">FDO</text>
<text x="401.4" y="350">R</text>
<text x="412.5" y="350">Q</text>
<text x="431.9" y="350">M20</text>
<text x="444.6" y="359.1">TITLE:</text>
<text x="508.1" y="359.1">DATE:</text>
<text x="508.1" y="369.2">PAGE:</text>
<text x="444.6" y="375.6">BY:</text>
<text x="452.2" y="375.6">Sean Gonsalves</text>
<text x="490.3" y="375.6">REV:</text>
<text x="497.9" y="375.6">A</text>
</g>
</svg>
